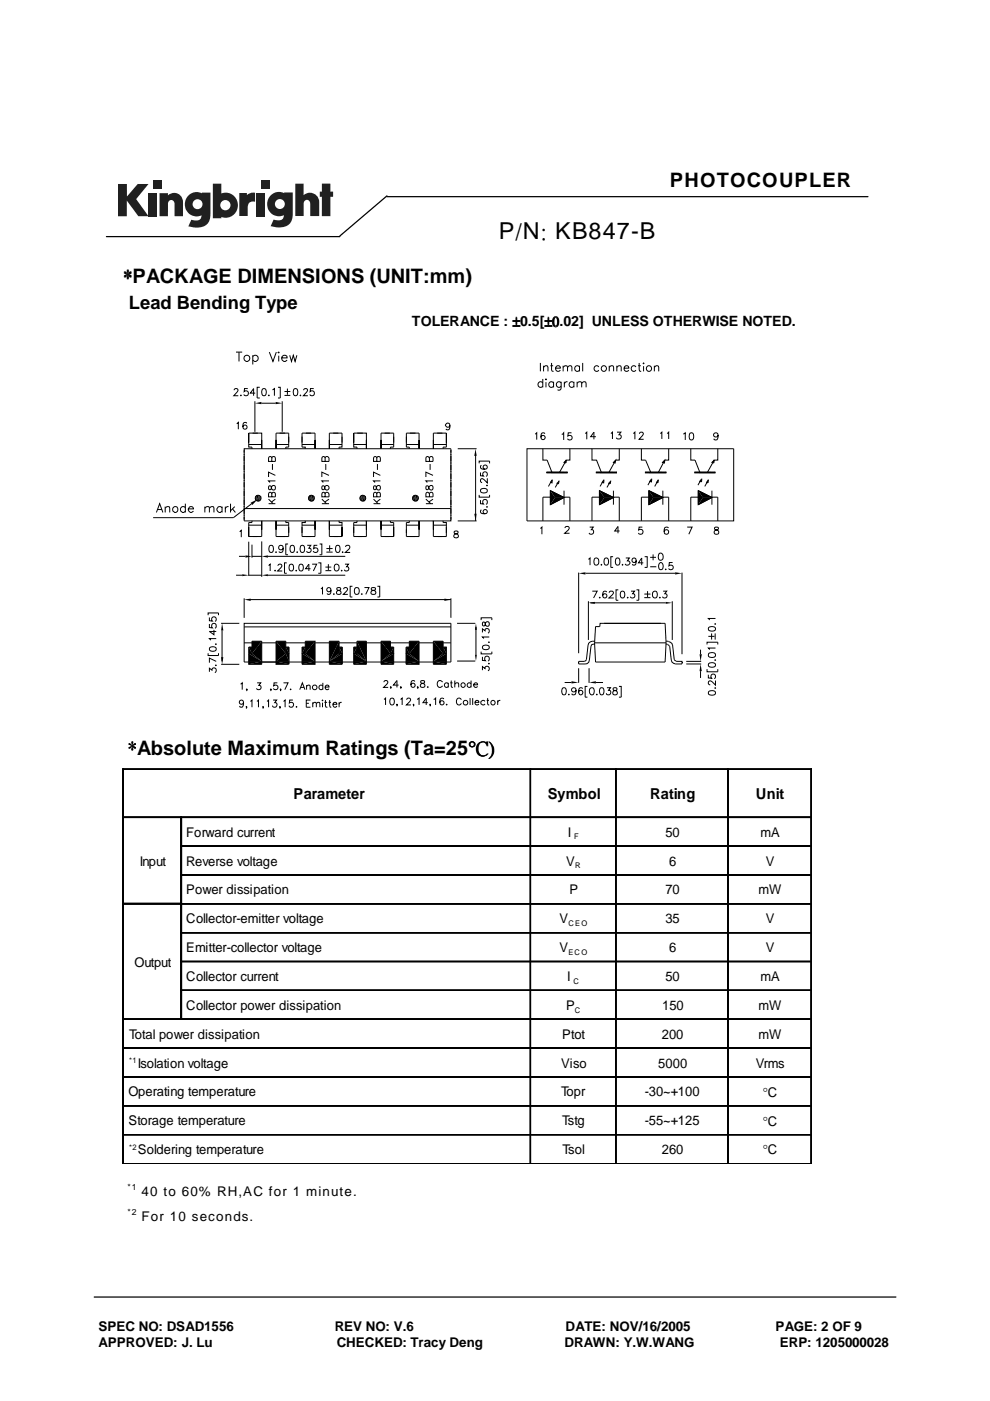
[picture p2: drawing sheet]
<svg xmlns="http://www.w3.org/2000/svg" width="210mm" height="297mm" viewBox="0 0 210 297" stroke-linecap="round" stroke-linejoin="round" font-family="sans-serif">
<path d="M82 41.7h102" fill="none" stroke="#010101" stroke-width=".26"/>
<g fill="#231f20">
<path d="M25 39h1.9v2.7l2.3-2.7h2.3l-2.6 3.2 2.6 3.6h-2.2l-2.4-3.3v3.4h-1.9z"/>
<path d="M31.5 41h1.8v4.8h-1.8z"/>
<path d="M54.4 40.9h1.8v4.9h-1.8z"/>
<path d="M32.4 38.3h1.8v1.8h-1.8z"/>
<path d="M55.3 38.2h1.8v1.8h-1.8z"/>
<path d="M33.8 41h1.8v.4a1.9 1.9 0 0 1 2.2-.3 1.9 1.9 0 0 1 1 2v2.7h-1.8v-2.6a.7 .7 0 0 0-.7-.8 .7 .7 0 0 0-.7 .8v2.6h-1.8z"/>
<path d="M50.7 40.9h1.7v.5a2.02 2.02 0 0 1 1.7-.5v1.9l-.2-.1a1.12 1.12 0 0 0-1.4 1.4v1.7h-1.8z"/>
<path d="M62.6 38.9h1.8v2.5a1.98 1.98 0 0 1 2.2-.3 1.98 1.98 0 0 1 1.1 2v2.7h-1.9v-2.6a.7 .7 0 0 0-.7-.8 .7 .7 0 0 0-.7 .8v2.6h-1.8z"/>
<path d="M68.2 38.9h1.8v1.7h.6v1.1h-.6v4.1h-1.8v-4.1h-.4v-1.1h.4z"/>
<path d="M45.1 38.9v7.4h1.8v-.3a2.63 2.63 0 0 0 3.5-2.5 2.63 2.63 0 0 0-3.5-2.5v-2.1zM46.7 43.5a1.1 1.1 0 0 1 2.2 0 1.1 1.1 0 0 1-2.2 0z"/>
<path d="M40.1 41.3a2.56 2.56 0 0 0-.6 3.3 2.56 2.56 0 0 0 3.2 1.1 1.09 1.09 0 0 1-1.5 1l-.6-.1-.7 1.4a5.3 5.3 0 0 0 3.7-.2 2.69 2.69 0 0 0 1-2.4v-4.6h-1.8v.2l-.8-.3a2.44 2.44 0 0 0-1.9 .6zM40.8 43.3a1.06 1.06 0 0 1 2.1 0 1.06 1.06 0 0 1-2.1 0z"/>
<path d="M57.6 41.3a2.56 2.56 0 0 0-.6 3.3 2.56 2.56 0 0 0 3.2 1 1.09 1.09 0 0 1-1.5 1.1l-.7-.1-.6 1.4a5.3 5.3 0 0 0 3.7-.3 2.69 2.69 0 0 0 1-2.4v-4.5h-1.9v.2l-.8-.3a2.44 2.44 0 0 0-1.8 .6zM58.3 43.3a1.06 1.06 0 0 1 2.1 0 1.06 1.06 0 0 1-2.1 0z"/>
</g>
<path d="M22.6 50.2h49.5M82 41.5l-9.9 8.5M20 275h169.9" fill="none" stroke="#010101" stroke-width=".26"/>
<g fill="none" stroke="#000" stroke-width=".21">
<path d="M50 74.7h1.4M50.7 74.7v1.9M53.6 75.6a.64 .64 0 0 1 .9-.1 .64 .64 0 0 1 0 .9 .64 .64 0 0 1-.9-.1M53.6 75.3v2M57.1 74.7l.8 1.9 .7-1.9M59 74.7h.2zM59.1 75.4v1.2M59.7 75.9h1.2a.62 .62 0 0 0-1-.5 .62 .62 0 0 0 .1 1.1 .54 .54 0 0 0 .9-.2M61.4 75.3l.4 1.3 .4-1.3 .4 1.3 .3-1.3M114.6 77v1.7M115.3 77.9l.4-.4 .4 .1 .1 1.1M115.3 77.5v1.2"/>
<path d="M116.7 77.5h.6M116.9 77v1.4l.1 .2 .4 .1M117.8 78.1h1a.55 .55 0 0 0-.8-.5 .55 .55 0 0 0-.1 .9 .54 .54 0 0 0 .9 0M119.4 77.9l.4-.4 .4 .1 .1 1.1M119.4 77.5v1.2M120.3 77.9l.5-.4 .4 .1 .1 1.1M122.9 77.8a.57 .57 0 0 0-.9-.1 .57 .57 0 0 0 0 .9 .57 .57 0 0 0 .9-.1M122.9 77.5v1.2M123.5 77v1.7M127 77.8a.57 .57 0 0 0-.9-.1 .57 .57 0 0 0 0 .9 .57 .57 0 0 0 .9-.1M129.2 77.9l.4-.4 .4 .1 .1 1.1M129.2 77.5v1.2"/>
<path d="M130.8 77.9l.4-.4 .4 .1 .1 1.1M130.8 77.5v1.2M132.3 78.1h1a.55 .55 0 0 0-.8-.5 .55 .55 0 0 0-.1 .9 .54 .54 0 0 0 .9 0M134.8 77.8a.57 .57 0 0 0-.8-.1 .57 .57 0 0 0 0 .9 .57 .57 0 0 0 .8-.1M135.3 77.5h.6M135.5 77v1.4l.1 .2 .3 .1M136.5 77v.1zM136.5 77.6v1.1M138.7 77.9l.5-.4 .4 .1 .1 1.1M138.7 77.5v1.2M49.6 82.7l.3-.3h.3l.3 .3-.2 .4-.7 .8h.9M50.2 89.8l.3-.2v1.4"/>
<path d="M51.1 83.8v.1zM51.8 95.4v15h43.8v-.8M51.8 96v-.9h43.8v15.1M52.3 89.8v-.2a.47 .47 0 0 0-.7 .2 .84 .84 0 0 0 .3 1.2 .45 .45 0 0 0 .5-.4 .45 .45 0 0 0-.4-.5 .45 .45 0 0 0-.5 .4M52.5 82.4h-.7v.6a.52 .52 0 0 1 .7 0 .52 .52 0 0 1 0 .8 .52 .52 0 0 1-.8-.2M52.7 91.8h2.8v3.3v-1.8M52.7 93.8v-2v3h.7v.3M52.7 94.2h2.8M53.6 91.8h1.1M54 85.1v6.5M54.1 83.4h-1l.7-1v1.5M55.1 82.1h-.6v2.3h.6"/>
<path d="M55.4 85.5h3.1M55.7 82.5a.47 .47 0 0 1 .7 .2v.9a.44 .44 0 0 1-.4 .3 .44 .44 0 0 1-.4-.3l-.1-.6zM57 83.8v.1zM57.6 97.1l.3-.3 .3 .1 .2 .2v.7h-1.5l.2-.9 .3-.1 .2 .1v.9M57.8 82.7l.4-.3v1.5M57.8 98.4v1.2M58.5 93.3v1.8v-3.3h2.7v3h-.6v.3M58.5 94.2h2.7M58.9 82.1h.5v2.3h-.5M59.8 85.1v6.5M60.3 83h1.3M60.3 83.8h1.3"/>
<path d="M60.9 82.4v1.3M62.4 82.5a.47 .47 0 0 1 .7 .2v.9a.44 .44 0 0 1-.4 .3 .44 .44 0 0 1-.5-.3v-.6zM63.7 83.8v.1zM64 94.2h2.8M64.4 82.7l.3-.3h.2l.3 .3-.2 .4-.7 .8h1M66.5 82.4h-.7v.6a.52 .52 0 0 1 .7 0 .52 .52 0 0 1-.1 .8 .52 .52 0 0 1-.7-.2M66.8 93.3v1.8v-3.3h-2.8v3h.7v.3M68.9 97.1l.3-.3 .4 .1 .2 .2v.7h-1.6l.2-.9 .3-.1 .2 .1v.9M69.1 98.4v1.2M69.8 93.3v1.8v-3.3h2.7v2M69.8 94.2h2.7M72.5 92.6v2.2h-.6v.3"/>
<path d="M75 91.8h2.7v3.3v-1.8M75 93.8v-2v3h.7v.3M75 94.2h2.7M75.8 91.8h1.1M79.9 97.1l.3-.3 .3 .1 .1 .2v.7h-1.4l.1-.9 .3-.1 .2 .1 .1 .9M80 98.4v1.2M80.8 93.3v1.8v-3.3h2.7v3h-.7v.3M80.8 94.2h2.7M86.2 94.2h2.6M88.8 93.3v1.8v-3.3h-2.6v3h.6v.3M91.1 97.1l.2-.3 .4 .1 .1 .9h-1.5v-.7l.3-.3 .5 .3v.7M91.2 98.4v1.2"/>
<path d="M91.9 94.2h2.7M94.6 91.8h-2.7v3.3v-1.8M94.6 93.8v-2v3h-.7v.3M95.4 90.2a.48 .48 0 0 1-.7 .4 .48 .48 0 0 1-.2-.8 .48 .48 0 0 1 .8 .1l.1 .3a.68 .68 0 0 1-.6 .9l-.2-.2M97 95.1h4M100.8 96.2v14.2M101.6 98.2v-.4h2.2v.4M102.1 98.7h-.2a.47 .47 0 0 0 .2 .7 .84 .84 0 0 0 1.2-.3 .45 .45 0 0 0-.4-.5 .45 .45 0 0 0-.5 .4 .45 .45 0 0 0 .4 .5M111.7 95.1h43.9v15.3h-43.9zM113.5 92l.3-.2v1.4M115.1 81.2a.57 .57 0 0 0-.9-.1 .57 .57 0 0 0 0 .9 .57 .57 0 0 0 .9-.1M115.1 80.3v1.8"/>
<path d="M115.1 95.1v2.5h.9l1 2.6M115.5 92v-.2a.47 .47 0 0 0-.7 .2 .84 .84 0 0 0 .3 1.2 .45 .45 0 0 0 .5-.4 .45 .45 0 0 0-.4-.5 .45 .45 0 0 0-.5 .4M115.8 80.3v.2zM115.8 81v1.1M117.4 81.2a.57 .57 0 0 0-.9-.1 .57 .57 0 0 0 0 .9 .57 .57 0 0 0 .9-.1M117.4 80.9v1.2M119 80.9v1.4a.47 .47 0 0 1-.3 .4 .47 .47 0 0 1-.5-.1M119 81.2a.57 .57 0 0 0-.9-.1 .57 .57 0 0 0 0 .9 .57 .57 0 0 0 .9-.1M119.1 92.1l.4-.3v1.5M119.7 80.9v1.2M120.3 80.9a.57 .57 0 0 0-.6 .5M120.8 95.1v2.5h-.7l-.1 .6-.4-.2 .5-.4-1.5 2.6"/>
<path d="M121.2 91.8h-.7l-.1 .7a.51 .51 0 0 1 .8-.1 .51 .51 0 0 1-.1 .8 .51 .51 0 0 1-.8-.2M121.7 81.2a.57 .57 0 0 0-.9-.1 .57 .57 0 0 0 0 .9 .57 .57 0 0 0 .9-.1M121.7 80.9v1.2M122.4 81.3l.4-.4 .4 .1 .1 1.1M122.4 80.9v1.2M123.3 81.3l.5-.4 .4 .1 .1 1.1M124.1 91.9l.3-.3v1.5M125.5 95.1v2.5h1l1 2.6M126.3 92.6h-1.1l.7-1v1.5M129.5 91.9l.4-.3v1.5M130.5 97.6l-.1 .6-.3-.2zM130.8 91.6h.8l-.4 .6a.45 .45 0 0 1 .5 .4 .45 .45 0 0 1-.4 .5l-.5-.1-.1-.2"/>
<path d="M131.3 95.1v2.5h-.8l-1.4 2.6M134.3 91.9l.3-.3v1.5M135.6 92l.2-.4 .5 .1 .1 .2-.2 .5-.7 .7h1M136 95.1v2.5h.9l1.1 2.6M140 91.9l.3-.3v1.5M140.9 97.6v.6l-.4-.2zM141.4 91.9l.4-.3v1.5M141.8 95.1v2.5h-.9l-1.3 2.6M144.9 92l.4-.2v1.5M146.3 91.8a.47 .47 0 0 1 .7 .2l.1 .5a.62 .62 0 0 1-.6 .8 .99 .99 0 0 1-.2-1.5zM146.5 95.1v2.5h.9l1 2.6M152.2 95.1v2.5h-.8v.6l-.5-.2 .5-.4-1.4 2.6"/>
<path d="M152.3 92.2a.48 .48 0 0 1-.7 .4 .48 .48 0 0 1-.2-.6l.4-.2a.79 .79 0 0 1 .5 .7 .79 .79 0 0 1-.6 .8l-.3-.1v-.2M33.2 108.7l.7-1.9 .6 1.9M33.4 108h.9M35 107.8l.4-.4 .5 .1 .1 1.2M35 107.4v1.3M39.3 107.7a.58 .58 0 0 0-.9-.1 .58 .58 0 0 0 0 .9 .58 .58 0 0 0 .9-.1M39.3 106.8v1.9M39.9 107.9h1.1a.58 .58 0 0 0-.9-.4 .58 .58 0 0 0 .1 1 .53 .53 0 0 0 .8-.1M43.4 107.8a.66 .66 0 0 1 .9-.3l.1 1.2M43.4 107.4v1.3M44.4 107.8a.66 .66 0 0 1 .9-.3l.1 1.2M47.1 107.7a.61 .61 0 0 0-.9-.1 .61 .61 0 0 0 0 .9 .61 .61 0 0 0 .9-.1"/>
<path d="M47.1 107.4v1.3M47.8 107.4v1.3M48.5 107.4a.58 .58 0 0 0-.7 .5M48.9 106.8v1.9M49.3 107.9l.6 .8M49.8 107.4l-.9 .9M50.7 118h1.3M50.8 112.7l.4-.3v1.5M51.8 107.8h43.8M52.7 114.9v7.2M52.7 111.3h2.8M53.4 106.8l-3.9 3h-17"/>
<path d="M53.4 110.4v.4h-.7v3v-2M53.4 115.5v2.7M53.4 118h2.1M55.5 112.3v-1.9v3.4h-2.8M55.5 114.8v7.5M56.8 118h16.4M56.9 119.9l.4-.3v1.5M56.9 106.8h1.5M56.9 105.8l1 1M57 103.1a.55 .55 0 0 0 .1 .7h.3l.2-.7 .3-.2a.48 .48 0 0 1 .5 .5 .48 .48 0 0 1-.5 .5l-.3-.2-.2-.6zM57.2 115.7a.47 .47 0 0 1 .7 .2l.1 .4a.62 .62 0 0 1-.6 .8 .99 .99 0 0 1-.2-1.4zM57.6 104.7l.3-.3h.3l.2 .3v.6h-1.5l.2-.9h.3l.2 .1v.8"/>
<path d="M58.4 102h-1.5l.3 .3M58.4 100.8l-1.5-.7v1M58.4 105.8l-.8 .6M58.5 117v.1zM58.5 111.3h2.7M58.9 120l.3-.4 .4 .1 .2 .2-.2 .5-.7 .7h.9M60 116.2a.5 .5 0 0 1-.6 .4 .5 .5 0 0 1-.3-.7 .5 .5 0 0 1 .7-.2l.2 .5a.68 .68 0 0 1-.6 .9l-.3-.2M60.6 110.4v.4h.6v3h-2.7v-3.4v1.9M60.8 119.3h-.5v2.2h.5M61.1 115.3h-.5v2.3h.5M61.5 119.7a.47 .47 0 0 1 .7 .2v.3a.62 .62 0 0 1-.5 .9 .92 .92 0 0 1-.2-1.4zM61.7 115.7a.47 .47 0 0 1 .7 .2l.1 .4a.62 .62 0 0 1-.6 .8 .99 .99 0 0 1-.2-1.4z"/>
<path d="M63 117v.1zM63.6 119.7a.47 .47 0 0 1 .6 .2l.1 .3a.62 .62 0 0 1-.5 .9 .92 .92 0 0 1-.2-1.4zM63.8 115.7a.47 .47 0 0 1 .7 .2l.1 .4a.62 .62 0 0 1-.6 .8 .99 .99 0 0 1-.2-1.4zM64 111.8v2h2.8v-3.4v1.9M64 111.3h2.8M64.7 110.4v.4h-.7v2.2M65.1 115.6h.8l-.4 .6a.48 .48 0 0 1 .3 .8 .48 .48 0 0 1-.8-.1M66.2 119.6h.9l-.6 1.5M67.3 115.6h-.7l-.1 .7a.53 .53 0 0 1 .8 .1 .53 .53 0 0 1-.2 .8 .53 .53 0 0 1-.7-.3M67.5 119.3h.5v2.2h-.5M67.8 115.3h.4v2.3h-.4M68.2 106.8h1.6"/>
<path d="M68.2 105.8l1 1M68.3 103.1a.55 .55 0 0 0 .1 .7l.4-.2a.51 .51 0 0 1 .4-.7 .51 .51 0 0 1 .6 .7 .51 .51 0 0 1-.7 .3 .51 .51 0 0 1-.3-.7l-.2-.2zM68.9 104.7l.3-.3h.4l.2 .3v.6h-1.6l.2-.9h.3l.2 .1v.8M69.2 116.3h1.3M69.2 117.1h1.3M69.6 119.6v1.3M69.8 102h-1.6l.3 .3M69.8 100.8l-1.6-.7v1M69.8 105.8l-.9 .6M69.8 112.3v-1.9v3.4h2.7M69.8 111.3h2.7M69.9 115.6v1.3"/>
<path d="M71.1 119.7a.56 .56 0 0 1 .7 .2 .69 .69 0 0 1 .1 .8 .69 .69 0 0 1-.8 .3l-.2-.6zM71.3 115.7a.47 .47 0 0 1 .7 .2l.1 .4a.62 .62 0 0 1-.5 .8 .99 .99 0 0 1-.3-1.4zM71.9 110.4v.4h.6v3v-2M72.7 117v.1zM73.1 119.6h.8l-.4 .6a.48 .48 0 0 1 .3 .7 .48 .48 0 0 1-.8-.1M73.3 116l.1-.3 .5-.1 .2 .2 .1 .3-1 1h1M75 111.3h2.7M75.7 110.4v.4h-.7v3h2.7v-3.4v1.9M79.2 106.8h1.4M79.2 105.8l1 1M79.3 103.1a.55 .55 0 0 0 .1 .7h.3l.2-.7 .3-.2a.48 .48 0 0 1 .5 .5 .48 .48 0 0 1-.5 .5l-.3-.2-.2-.6zM79.9 104.7l.3-.3h.3l.1 .3v.6h-1.4l.1-.9h.3l.2 .1 .1 .8"/>
<path d="M80.6 102h-1.4l.3 .3M80.6 100.8l-1.4-.7v1M80.6 105.8l-.8 .6M80.8 112.3v-1.9v3.4h2.7M80.8 111.3h2.7M82.8 110.4v.4h.7v3v-2M86.2 111.3h2.6M86.8 110.4v.4h-.6v3h2.6v-3.4v1.9M90.3 106.8h1.5M90.3 105.8l1 1M90.4 103.1a.55 .55 0 0 0 .1 .7h.3a.64 .64 0 0 1 .2-.7 .64 .64 0 0 1 .7 0v.7a.64 .64 0 0 1-.7-.1 .64 .64 0 0 1-.2-.6zM91.1 104.7l.2-.3h.4l.1 .9h-1.5v-.6l.3-.3 .5 .3v.6"/>
<path d="M91.8 102h-1.5l.3 .3M91.8 100.8l-1.5-.7v1M91.8 105.8l-.9 .6M91.9 111.3h2.7M93.9 110.4v.4h.7v2.2M94.6 111.8v2h-2.7v-3.4v1.9M96.4 112.7v.4l.6 .2 .2 .2a.48 .48 0 0 1-.5 .5 .48 .48 0 0 1-.5-.5l.2-.2 .6-.2 .1-.3a.54 .54 0 0 0-.7-.1zM97 110.4h4M101.6 104.9v.5h2.2v-.5M101.9 106v.8l.6 .1a.54 .54 0 0 1 0-.9 .54 .54 0 0 1 .8 .1 .54 .54 0 0 1-.3 .8M101.9 100.2v.7h.6a.51 .51 0 0 1 0-.7 .51 .51 0 0 1 .7 .1 .51 .51 0 0 1-.2 .7M101.9 103.8l.6-.2a.62 .62 0 0 1 .8 .5 .78 .78 0 0 1-.7 .4 .78 .78 0 0 1-.7-.5z"/>
<path d="M102.1 108.1l-.2 .1a.47 .47 0 0 0 .2 .7 .84 .84 0 0 0 1.2-.4 .45 .45 0 0 0-.4-.5 .45 .45 0 0 0-.5 .4 .45 .45 0 0 0 .4 .5M103.2 102.9h.1zM103.3 107.4v.1zM103.3 101.4v1l-.7-.7-.5-.2-.2 .1v.4l.3 .3M114.6 112l.3-.2v1.5M115.1 110.4v-5h5.7v5M115.9 100.2h4.4zM115.9 100.2h4.4M116.7 104l2.9 1.5-2.9 1.5zM117 101.8l-.7 1.3M117.1 101.7l-.1 .7-.4-.2M118.5 102l-.8 1.3"/>
<path d="M118.6 101.9l-.2 .7-.4-.2M119.6 104v3M119.8 112a.45 .45 0 0 1 .5-.4 .45 .45 0 0 1 .4 .4l-1 1.1h1.1M124.8 118.6l.3-.3v1.5M125 111.8h.8l-.4 .5a.5 .5 0 0 1 .4 .8 .5 .5 0 0 1-.9-.1M125.5 110.4v-5h5.8v5M126.1 118.4a.56 .56 0 0 1 .8 .2 .76 .76 0 0 1 .1 .8 .76 .76 0 0 1-.7 .4 .99 .99 0 0 1-.2-1.4zM126.3 100.2h4.5M127.1 104l3 1.5-3 1.5zM127.5 119.7v.1zM128 101.8l-.8 1.3M128.1 101.7l-.1 .7-.4-.2"/>
<path d="M128.3 118.4a.47 .47 0 0 1 .7 .2v.4a.62 .62 0 0 1-.5 .8 .99 .99 0 0 1-.2-1.4zM129.4 102l-.7 1.3M129.5 101.9l-.1 .7-.4-.2M130 118h-.5v2.3h.5M130.1 104v3M130.7 118.4a.47 .47 0 0 1 .7 .2v.4a.62 .62 0 0 1-.5 .8 .99 .99 0 0 1-.2-1.4zM131.4 112.6h-1.1l.7-1v1.5M132 119.7v.1zM132.7 118.3h.7l-.4 .6a.48 .48 0 0 1 .6 .6 .48 .48 0 0 1-.7 .3l-.4-.3M134.9 118.9a.45 .45 0 0 1-.5 .4 .45 .45 0 0 1-.4-.5l.1-.3 .3-.2a.8 .8 0 0 1 .5 .8 .8 .8 0 0 1-.6 .7l-.2-.2M136 110.4v-5h5.8v5M136.2 111.8h-.7l-.1 .6a.52 .52 0 0 1 .8 0 .52 .52 0 0 1-.1 .8 .52 .52 0 0 1-.7-.2"/>
<path d="M136.4 119.3h-1l.7-1v1.5M136.7 118h.5v2.3h-.5M136.7 100.2h4.6M137.6 104l2.9 1.5-2.9 1.5zM137.8 118.2h1.3M138.1 101.6l-.7 1.3M138.2 101.5l-.1 .7-.5-.2M138.5 117.5v1.3M139.6 101.8l-.8 1.3M139.6 101.7l-.1 .7-.4-.2M139.8 117.3a.74 .74 0 0 1 .9 .6 .74 .74 0 0 1-.6 .9h-.1a.99 .99 0 0 1-.2-1.5zM139.8 119.4l.3-.1a.84 .84 0 0 1 .5 .7 .84 .84 0 0 1-.4 .8h-.1a.92 .92 0 0 1-.3-1.4z"/>
<path d="M140.5 104v3M141.7 112l-.1-.2a.56 .56 0 0 0-.7 .2v1.1a.49 .49 0 0 0 .7 .1 .49 .49 0 0 0 0-.8 .49 .49 0 0 0-.7 .1l-.1 .2M142.6 119.3h-.7l-.1 .7a.51 .51 0 0 1 .8-.1 .51 .51 0 0 1-.1 .8 .51 .51 0 0 1-.7-.2M145.7 111.8h1l-.7 1.5M146.5 110.4v-5h5.7v5M147.2 100.2h4.5M148 104l2.9 1.5-2.9 1.5zM148.7 101.6l-.7 1.3M148.8 101.5l-.1 .7-.4-.2M150.2 101.7l-.1 .7-.4-.2M150.2 101.8l-.8 1.3M150.9 104v3"/>
<path d="M151.6 111.8l-.1 .3 .2 .2a.53 .53 0 0 1 .7 .2 .53 .53 0 0 1-.2 .7 .53 .53 0 0 1-.7-.1l-.1-.1a.72 .72 0 0 1 .9-.8v-.2a.54 .54 0 0 0-.7-.2zM44.1 138.5v.5h2.2v-.5M44.1 130.4v-.4h2.2v.4M44.4 132.3v.8h.6a.54 .54 0 0 1 0-.8 .54 .54 0 0 1 .8 .1v.4l-.2 .4M44.4 130.9v.7l.6 .1a.51 .51 0 0 1 0-.8 .51 .51 0 0 1 .8 .1 .51 .51 0 0 1-.2 .7M44.5 137.3l.5-.2a.62 .62 0 0 1 .8 .6 .78 .78 0 0 1-.7 .4 .78 .78 0 0 1-.7-.6zM45.4 133.5v1.1l-1-.7h1.4M45.8 136.5v.1zM45.8 135.4h-1.4l.3 .3M46.9 132.2h3.8M47.1 133.7v6.5M50 122h1.4"/>
<path d="M51.8 126.9v4.1M51.8 136.3h1.6M51.8 132.9h43.8M52.7 122h2.8M52.7 127.1h42.9M53.4 136h2.1v4.8h-2.8v-2.2h.7zM55.5 137.2h-2.8v1.4M55.5 136.3h3M56.8 122h16.4M58.3 120.9v.2zM58.5 137.2h2.8v1.4M60.6 136.3h4.1"/>
<path d="M62.8 120.9v.2zM64.7 136h2.1v4.8h-2.8v-2.2h.7zM65.8 120.6h-1l.7-1v1.5M66.8 137.2h-2.8v1.4M66.8 136.3h3M68 124.9l.4-.3v1.4M69 120.2h1.2M69 121h1.2M69.8 137.2h2.8v1.4M70.2 125.1a.45 .45 0 0 1-.6 .3 .45 .45 0 0 1-.2-.7 .45 .45 0 0 1 .7 .1l.1 .3a.68 .68 0 0 1-.6 .9l-.3-.2M70.8 125.9v.1zM71.5 124.6v.5l.6 .2 .2 .2a.48 .48 0 0 1-.5 .5 .48 .48 0 0 1-.5-.5l.3-.2 .6-.2v-.3a.54 .54 0 0 0-.7-.2z"/>
<path d="M71.9 136.3h3.8M72.4 120.9v.2zM72.9 124.9l.2-.3h.3l.3 .3-.2 .4-.7 .7h1M74.7 124.3h-.5v2.3h.5M75.3 124.6a.56 .56 0 0 1 .8 .3l.1 .3a.62 .62 0 0 1-.7 .8 .92 .92 0 0 1-.2-1.4zM75.7 136h2v4.8h-2.7v-2.2h.7zM76.7 125.9v.1zM77.3 124.6h.9l-.7 1.4M77.7 137.2h-2.7v1.4M77.7 136.3h3.1M78.8 124.6v.5l.7 .2 .2 .2-.2 .5h-.5l-.4-.3 .1-.3 .8-.3 .1-.3a.6 .6 0 0 0-.8-.2zM80 124.3h.5v2.3h-.5"/>
<path d="M80.8 136h2v2.6h.7v2.2h-2.7zM80.8 137.2h2.7v1.4M82.8 136.3h4M86.8 136h2v4.8h-2.7v-2.2h.7zM88.8 136.3h3.1M88.8 137.2h-2.7v1.4M91.9 136h2v2.6h.7v2.2h-2.7zM91.9 137.2h2.7v1.4M93.9 136.3h1.7M95.6 126.9v4.1M96.9 132.2h3.9M100.9 132.9v5.9"/>
<path d="M102 138.2v.4h2.3v-.4M102 131.5v-.5h2.3v.5M102.3 139.3v.7l.6 .1a.54 .54 0 0 1 0-.8 .54 .54 0 0 1 .8 .1 .54 .54 0 0 1-.2 .8M102.3 134.1v-.8l.5 .4a.48 .48 0 0 1 .8-.3 .48 .48 0 0 1-.1 .8M102.4 137l.5-.2a.62 .62 0 0 1 .8 .5 .78 .78 0 0 1-.7 .5 .78 .78 0 0 1-.7-.6zM102.4 132a.55 .55 0 0 0 .1 .7l.3-.1 .2-.6 .3-.2a.48 .48 0 0 1 .5 .5 .48 .48 0 0 1-.5 .5l-.3-.2-.2-.6zM103.7 136.1v.1zM103.7 135.1h-1.4l.3 .3M122.7 121.4v17.1M124.1 121.5h19.1M124.8 127.5v8.2M125.2 127.8h16"/>
<path d="M125.6 125.3h1l-.7 1.5M126.1 136.3l.2-3.5h.9v-.6h13.8l.2 4.1M126.1 136a1.11 1.11 0 0 0-1.4 .8l-.5 3.3-.3 .1h-1.2M126.1 136.3l.2 4.1h14.7l.2-4.1M126.1 136.3h15.1M126.1 136.6l-.7 .1-.1 .3-.5 3.4-.3 .3-.4 .1h-1.4M127.2 126.6v.2zM128.1 132.2h12M128.6 125.5l-.1-.1a.47 .47 0 0 0-.6 .2 .84 .84 0 0 0 .3 1.2 .45 .45 0 0 0 .5-.4 .45 .45 0 0 0-.4-.5 .45 .45 0 0 0-.5 .4M129.2 125.7l.2-.4h.4l.3 .3-.2 .5-.8 .7h1M131.1 125.1h-.5v2.2h.5M131.7 125.4a.47 .47 0 0 1 .7 .2l.1 .4a.62 .62 0 0 1-.6 .8 .92 .92 0 0 1-.2-1.4z"/>
<path d="M133.1 126.6v.2zM133.8 125.3h.7l-.4 .6a.48 .48 0 0 1 .4 .8 .48 .48 0 0 1-.9-.2M135 125.1h.4v2.2h-.4M136.6 126h1.3M136.6 126.7h1.3M137.3 125.3v1.3M137.8 120.2h1.4M138.6 125.4a.47 .47 0 0 1 .7 .2l.1 .4a.62 .62 0 0 1-.6 .8 .82 .82 0 0 1-.2-1.4zM139.9 126.6v.2zM140.6 125.3h.8l-.5 .6a.48 .48 0 0 1 .4 .8 .48 .48 0 0 1-.8-.2M141.2 120.6v.2zM141.2 136.6h.3"/>
<path d="M141.2 136h.5M141.5 136.6l.4 .4M141.7 136l.8 .4 .1 .4M142 137l.5 3.4 .7 .4h1.4v-.6h-1.2M142.5 127.5v8.2M142.6 136.8l.3 3 .5 .4M144.6 121.4v17.3M148.5 137.7v1M149.9 136.6v-.4h2.3v.4M150.2 134.9h1.3M150.3 138.6l.6-.2a.62 .62 0 0 1 .8 .6 .89 .89 0 0 1-1.5 0zM150.3 133.1l.6-.3a.62 .62 0 0 1 .8 .6 .89 .89 0 0 1-1.5 0z"/>
<path d="M150.9 134.3v1.3M151.6 132.3h.1zM151.6 139.9v.1zM151.6 134.3v1.3M151.7 137.4h-1.5l.3 .3M151.7 131.1h-1.5l.3 .4M44.4 142.4v-.7l.5 .4a.49 .49 0 0 1 .8-.4 .49 .49 0 0 1 0 .8l-.1 .1M45.8 141v.1zM45.8 140.2l-1.4-.7v1M46.9 140.8h3.8M51 145.1l.4-.3v1.4M51.6 148.9a.45 .45 0 0 1-.6 .4 .45 .45 0 0 1-.2-.7 .45 .45 0 0 1 .8 0v.3a.78 .78 0 0 1-.5 1l-.3-.2"/>
<path d="M52.3 149.9h-.1h.1l-.1 .3M52.4 146.2h-.1h.1l-.1 .3M52.7 140.4h-.9v-8.2h43.8v8.2h-1M52.7 140.2h2.8M53.1 148.7l.3-.3v1.5M54.5 148.7l.3-.3v1.5M54.5 144.8h.8l-.4 .5a.48 .48 0 0 1 .3 .8 .48 .48 0 0 1-.8-.2M55.5 140.4h3M55.8 149.9h-.1h.1l-.1 .3M56.6 148.7l.3-.3v1.5M57.5 146.2h-.1h.1l-.1 .3M57.9 148.4h.8l-.5 .6a.48 .48 0 0 1 .4 .8 .48 .48 0 0 1-.8-.2"/>
<path d="M58.5 140.2h2.7M58.8 144.8h-.7l-.1 .6a.51 .51 0 0 1 .8 0 .51 .51 0 0 1-.1 .7 .51 .51 0 0 1-.7-.2M59.4 149.9h-.1h.1l-.1 .3M59.6 146.2h-.2h.2l-.2 .3M60.1 144.8h1l-.7 1.4M60.1 148.7l.4-.3v1.5M61.2 140.8h-2.7v-4.8h2.1v2.6h.7v2.2M61.2 140.4h2.8M61.6 146.2h.1zM62.1 148.4h-.7v.6a.51 .51 0 0 1 .7 0 .51 .51 0 0 1-.1 .8 .51 .51 0 0 1-.7-.2M62.9 149.8v.1zM63.6 146.2l.5-1.4 .6 1.4"/>
<path d="M63.8 145.7h.7M64 140.2h2.8M64.9 149.1h.6M65 145.5l.3-.2h.4l.1 .9M65 145.3v.9M65.8 148.4h-.9v1.5h.9M66.3 149.2l.4-.3 .3 .1 .1 .9M66.3 148.9v1M66.8 140.4h3M67.1 149.2l.3-.3 .4 .1v.9M68.3 148.5h.1zM68.4 149v.9"/>
<path d="M68.4 145.5a.46 .46 0 0 0-.6-.1 .46 .46 0 0 0 0 .7 .46 .46 0 0 0 .6-.1M68.4 144.8v1.4M68.8 148.9h.5M68.9 145.7h.9a.46 .46 0 0 0-.5-.4 .46 .46 0 0 0-.5 .5 .46 .46 0 0 0 .5 .4l.5-.2M69 148.4l.1 1.5h.3M69.7 148.9h.5M69.8 140.2h2.7M69.9 148.4v1.2l.1 .3h.2M70.6 149.3h.8a.44 .44 0 0 0-.6-.4 .44 .44 0 0 0-.1 .8l.2 .2h.4l.1-.2M71.9 148.9v1M72.4 148.9l-.3 .1-.2 .3M72.5 140.8h-2.7v-4.8h2.1v2.6h.7v2.2"/>
<path d="M72.5 140.4h2.5M75 140.2h2.7M77.7 140.4h3.1M80.8 140.2h2.7M81.4 144.6l.3-.3h.3l.2 .3-.2 .5-.7 .6h1M81.4 148.3l.3-.3v1.5M82.9 148.1a.47 .47 0 0 1 .6 .2l.1 .3a.62 .62 0 0 1-.5 .9 .92 .92 0 0 1-.2-1.4zM82.9 145.7h-.1h.1l-.1 .3M83.5 140.4h2.6M84.2 149.4h-.1h.1l-.1 .3M84.5 145.3h-1.1l.8-1v1.4M84.9 148.3l.4-.3v1.5"/>
<path d="M85.1 145.7h-.2h.2l-.2 .3M86.1 140.2h2.7M86.2 148.4l.3-.4 .4 .1 .2 .2-.3 .5-.6 .7h.9M87.7 149.4h-.1h.1l-.1 .3M88 144.5l-.1-.1a.47 .47 0 0 0-.7 .2 .84 .84 0 0 0 .3 1.1 .45 .45 0 0 0 .5-.4 .45 .45 0 0 0-.4-.5 .45 .45 0 0 0-.5 .5M88.4 148.3l.4-.3v1.5M88.6 145.7h-.1h.1l-.1 .3M88.8 140.4h3.1M89.3 144.4v.4l.6 .2 .2 .3a.48 .48 0 0 1-.5 .5 .48 .48 0 0 1-.5-.5l.2-.3 .7-.2v-.3a.54 .54 0 0 0-.7-.1zM90.7 145.6v.1zM90.7 149h-1l.7-1v1.5M91.3 149.4h-.2h.2l-.2 .3"/>
<path d="M91.9 140.2h2.7M91.9 148.3l.5-.3v1.5M93.8 144.6a.62 .62 0 0 0-.8-.3 .62 .62 0 0 0-.3 .9 .57 .57 0 0 0 .5 .6 .57 .57 0 0 0 .6-.4M94.1 148.2l-.1-.1a.47 .47 0 0 0-.7 .2 .84 .84 0 0 0 .4 1.2 .45 .45 0 0 0 .5-.5 .45 .45 0 0 0-.5-.4 .45 .45 0 0 0-.4 .4M94.7 149.3v.2zM95.1 145a.46 .46 0 0 0-.7-.1 .46 .46 0 0 0 0 .7 .46 .46 0 0 0 .7-.1M95.1 144.8v.9M95.5 144.8h.4M95.7 144.3v1.2v.2h.3M96.4 145.1a.53 .53 0 0 1 .8-.3l.1 .9M96.4 144.3v1.4M96.9 140.2h3.9"/>
<path d="M97.8 148.4a.53 .53 0 0 0-.6-.4 .53 .53 0 0 0-.4 .6v.3a.53 .53 0 0 0 .4 .6 .53 .53 0 0 0 .6-.4M99.7 148v1.5M99.9 145a.46 .46 0 0 0-.7-.1 .46 .46 0 0 0 0 .7 .46 .46 0 0 0 .7-.1M99.9 144.3v1.4M100.2 148v1.5M100.4 145.2h.9a.46 .46 0 0 0-.6-.4 .46 .46 0 0 0-.4 .5 .46 .46 0 0 0 .5 .4l.5-.2M100.7 148.9h.8a.46 .46 0 0 0-.5-.4 .46 .46 0 0 0-.4 .5 .46 .46 0 0 0 .4 .5l.5-.2M102.3 142.1v-.8l.5 .4a.48 .48 0 0 1 .8-.3 .48 .48 0 0 1-.1 .8M102.8 148.7a.49 .49 0 0 0-.7-.1 .49 .49 0 0 0 0 .7 .49 .49 0 0 0 .7 0M103.2 148.5h.5M103.4 148v1.2l.1 .2 .2 .1M103.7 140.6v.2z"/>
<path d="M105.5 148.5v1M106.1 148.5l-.4 .1-.2 .3M119.3 145.9a.47 .47 0 0 1 .7 .2l.1 .3a.72 .72 0 0 1-.6 .9 1.01 1.01 0 0 1-.2-1.4zM119.7 144.7h1.5M120.6 147.2v.1zM122.1 146.3a.48 .48 0 0 1-.5 .4 .48 .48 0 0 1-.4-.5l.4-.4a.77 .77 0 0 1 .6 .8 .77 .77 0 0 1-.7 .7l-.3-.3M122.7 140.2v.6zM122.7 141.7v3.1M123.5 146l-.1-.1a.47 .47 0 0 0-.6 .2l-.1 .3a.66 .66 0 0 0 .5 .9 .47 .47 0 0 0 .4-.4 .47 .47 0 0 0-.4-.5 .47 .47 0 0 0-.5 .4M124.5 145.5h-.4v2.3h.4M124.9 141.7v3.1M125.2 145.9a.47 .47 0 0 1 .7 .2l.1 .3a.72 .72 0 0 1-.6 .9 .89 .89 0 0 1-.2-1.4z"/>
<path d="M126.3 144.7h1.6M126.5 147.2v.1zM127.3 145.9a.47 .47 0 0 1 .7 .2l.1 .3a.72 .72 0 0 1-.6 .9 1.01 1.01 0 0 1-.2-1.4zM128.7 145.8h.7l-.4 .6a.48 .48 0 0 1 .4 .7 .48 .48 0 0 1-.9-.1M130.1 145.9l-.1 .3 .2 .2a.52 .52 0 0 1 .7 .6 .52 .52 0 0 1-.9 .2v-.6l.7-.3 .1-.3a.54 .54 0 0 0-.7-.1zM131.2 145.5h.5v2.3h-.5M145.5 140.2h3.2M145.5 140.8h3.2M148.5 142.3v1.4M149.9 141.9v.5h2.3v-.5M150.2 143.1v.6l.7 .1a.51 .51 0 0 1 0-.8 .51 .51 0 0 1 .7 .1 .51 .51 0 0 1-.2 .8M150.3 146.6l.6-.2a.62 .62 0 0 1 .8 .6 .89 .89 0 0 1-1.5 0z"/>
<path d="M150.3 140.7l.6-.2a.62 .62 0 0 1 .8 .6 .89 .89 0 0 1-1.5 0zM151.6 145.8v.1zM151.7 144.3v1l-.9-.9h-.5l-.1 .5 .4 .3M26 163.1h146.1M26 163.2h146.1M26 173.2h146.1M26 173.3h146.1M26.1 163v83.8M26.2 163v83.8M38.4 179.3h133.7M38.4 179.4h133.7M38.4 173.2v43"/>
<path d="M38.5 173.2v43M112.4 163v83.8M112.5 163v83.8M130.5 163v83.8M130.6 163v83.8M154.2 163v83.8M154.3 163v83.8M154.4 163v83.8M171.9 163v83.8M172 163v83.8M172.1 163h-146.1v83.8M26 191.5h146.1"/>
<path d="M26 191.6h146.1M38.4 185.4h133.7M38.4 185.5h133.7M38.4 197.7h133.7M38.4 197.8h133.7M26 216h146.1M26 216.1h146.1M26 216.2h146.1M38.4 203.8h133.7M38.4 203.9h133.7M38.4 209.9h133.7M38.4 210h133.7"/>
<path d="M26 222.1h146.1M26 222.2h146.1M26 222.3h146.1M26 228.2h146.1M26 228.3h146.1M26 228.4h146.1M26 234.4h146.1M26 234.5h146.1M26 240.5h146.1M26 240.6h146.1M26 246.7h146.1"/>
<circle cx="52.3" cy="76" r=".65"/>
<circle cx="128" cy="78.1" r=".59"/>
<circle cx="137.6" cy="78.1" r=".59"/>
<circle cx="37.2" cy="108" r=".61"/>
<circle cx="54.7" cy="105.6" r=".63"/>
<circle cx="66" cy="105.6" r=".63"/>
<circle cx="76.9" cy="105.6" r=".63"/>
<circle cx="88.1" cy="105.6" r=".63"/>
<circle cx="66.7" cy="145.7" r=".5"/>
<circle cx="98.2" cy="145.2" r=".48"/>
<circle cx="98.7" cy="149" r=".5"/>
<circle cx="104.5" cy="149" r=".48"/>
</g>
<g fill="#000">
<path d="M54 85.5l1.4-.3v.5zM58.5 85.2l1.3 .3-1.3 .2zM100.8 95.1l.2 1.6h-.4zM119.6 98l.3-.1 .1 .3zM120.1 97.6l-.1 .6-.1-.3zM120.1 97.6l-.5 .4zM130.1 98l.2-.1 .1 .3zM130.5 97.6l-.1 .6-.1-.3zM130.5 97.6l-.4 .4zM140.5 98l.3-.1 .1 .3zM140.9 97.6v.6zM140.9 97.6l-.1 .3-.3 .1z"/>
<path d="M150.9 98l.3-.1 .2 .3zM151.4 97.6v.6l-.2-.3zM151.4 97.6l-.5 .4zM52 117.8l1.4 .2-1.4 .2zM53.1 106.6l1.6-.8-1.2 1.3zM54.1 105.3v.7zM54.1 105.3l.3-.2v1.1zM54.4 105.1l.3-.1v1.3zM54.1 105.3l.3 .9-.3-.2zM54.7 105l.3 .1v1.1zM54.4 105.1l.3 1.2-.3-.1zM55 105.1l.3 .2v.7z"/>
<path d="M54.7 105l.3 1.2-.3 .1zM55 105.1l.3 .9-.3 .2zM55.3 105.3v.7zM55.5 118l1.3-.2v.4zM65.4 105.3v.7zM65.4 105.3l.3-.2v1.1zM65.7 105.1l.3-.1v1.3zM65.4 105.3l.3 .9-.3-.2zM66 105l.4 .1v1.1zM65.7 105.1l.3 1.2-.3-.1zM66.4 105.1l.2 .2v.7zM66 105l.4 1.2-.4 .1z"/>
<path d="M66.4 105.1l.2 .9-.2 .2zM66.6 105.3v.7zM76.4 105.3v.7l-.2-.4zM76.6 105.1v1.1l-.2-.9zM76.6 105.1l.3-.1v1.3zM76.4 105.3l.2 .9-.2-.2zM76.9 105l.4 .1v1.1zM76.6 105.1l.3 1.2-.3-.1zM77.3 105.1l.2 .2v.7zM76.9 105l.4 1.2-.4 .1zM77.3 105.1l.2 .9-.2 .2zM77.5 105.3v.7z"/>
<path d="M87.5 105.3v.7zM87.5 105.3l.2-.2v1.1zM87.7 105.1l.4-.1v1.3zM87.5 105.3l.2 .9-.2-.2zM88.1 105l.3 .1v1.1zM87.7 105.1l.4 1.2-.4-.1zM88.4 105.1l.2 .2v.7zM88.1 105l.3 1.2-.3 .1zM88.4 105.1l.2 .9-.2 .2zM88.6 105.3l.2 .3-.2 .4zM100.6 108.9h.4l-.2 1.5zM116.6 102.2l.3-.1 .1 .3z"/>
<path d="M117.1 101.7l-.1 .7-.1-.3zM117.1 101.7l-.2 .4-.3 .1zM116.7 104l1 1.5-1 1.5zM117.7 105.5h1.9l-2.9 1.5zM116.7 104l2.9 1.5h-1.9zM118 102.4l.3-.1 .1 .3zM118.6 101.9l-.2 .7-.1-.3zM118.6 101.9l-.3 .4-.3 .1zM127.6 102.2l.3-.1 .1 .3zM128.1 101.7l-.1 .7-.1-.3zM128.1 101.7l-.2 .4-.3 .1zM127.1 104l3 1.5h-2z"/>
<path d="M128.1 105.5h2l-3 1.5zM127.1 104l1 1.5-1 1.5zM129 102.4l.3-.1 .1 .3zM129.5 101.9l-.1 .7-.1-.3zM129.5 101.9l-.2 .4-.3 .1zM137.6 102l.4-.1 .1 .3zM138.2 101.5l-.1 .7-.1-.3zM138.2 101.5l-.2 .4-.4 .1zM137.6 104l2.9 1.5h-2zM138.5 105.5h2l-2.9 1.5zM137.6 104l.9 1.5-.9 1.5zM139.1 102.2l.3-.1 .1 .3z"/>
<path d="M139.6 101.7l-.1 .7-.1-.3zM139.6 101.7l-.2 .4-.3 .1zM148.3 102l.3-.1 .1 .3zM148.8 101.5l-.1 .7-.1-.3zM148.8 101.5l-.2 .4-.3 .1zM148 104l2.9 1.5h-1.9zM149 105.5h1.9l-2.9 1.5zM148 104l1 1.5-1 1.5zM149.7 102.2l.3-.1 .1 .3zM150.2 101.7l-.1 .7-.1-.3zM150.2 101.7l-.2 .4-.3 .1zM47.1 132.2l.3 1.5h-.5z"/>
<path d="M46.9 139.3h.5l-.3 1.5zM51.4 121.7l1.3 .3-1.3 .2zM52.7 138.6l2.8 1.6h-2.8zM52.7 137.2l.7 1.4h-.7zM51.8 127.1l1.3-.2v.5zM53.4 136h2.1l-2.1 2.6zM52.7 137.2h.7v1.4zM55.5 136v4.2l-2.1-1.6zM55.5 122l1.3-.3v.5zM58.5 136l2.1 2.6-2.1 1.6zM58.5 140.2l2.1-1.6 .7 1.6zM58.5 136h2.1v2.6z"/>
<path d="M60.6 137.2l.7 1.4h-.7zM60.6 138.6h.7v1.6zM60.6 137.2h.7v1.4zM64 138.6l2.8 1.6h-2.8zM64 137.2h.7l-.7 1.4zM64.7 136h2.1l-2.1 2.6zM64.7 137.2v1.4h-.7zM66.8 136v4.2l-2.1-1.6zM69.8 136h2.1l-2.1 4.2zM69.8 140.2l2.1-1.6h.7zM71.9 136v2.6l-2.1 1.6zM71.9 137.2l.7 1.4h-.7z"/>
<path d="M69.8 140.2l2.8-1.6v1.6zM71.9 137.2h.7v1.4zM75 138.6l2.7 1.6h-2.7zM75 137.2h.7l-.7 1.4zM75.7 136l2 4.2-2-1.6zM75.7 137.2v1.4h-.7zM75.7 136h2v4.2zM80.8 136l2 2.6-2 1.6zM80.8 136h2v2.6zM82.8 137.2h.7l-.7 1.4zM80.8 140.2l2.7-1.6v1.6zM83.5 137.2v1.4h-.7z"/>
<path d="M86.1 138.6l2.7 1.6h-2.7zM86.1 137.2l.7 1.4h-.7zM86.8 136h2l-2 2.6zM86.1 137.2h.7v1.4zM88.8 136v4.2l-2-1.6zM91.9 136l2 2.6-2 1.6zM91.9 136h2v2.6zM93.9 137.2l.7 1.4h-.7zM94.2 126.9l1.4 .2-1.4 .3zM91.9 140.2l2.7-1.6v1.6zM93.9 137.2h.7v1.4zM100.9 132.2l.2 1.3h-.4z"/>
<path d="M100.7 138.8h.4l-.2 1.4zM122.7 121.5l1.4-.2v.5zM124.8 127.8l1.3-.2v.4zM141.2 127.6l1.3 .2-1.3 .2zM143.2 121.3l1.4 .2-1.4 .3zM148.3 138.7h.5l-.3 1.5zM52.7 140.2h2.8l-2.8 .6zM52.7 138.6h.7l2.1 1.6zM52.7 140.8l2.8-.6v.6zM58.5 140.2l2.8 .6h-2.8zM58.5 140.2h2.8v.6zM64 140.2h2.8l-2.8 .6z"/>
<path d="M64 138.6h.7l2.1 1.6zM64 140.8l2.8-.6v.6zM69.8 140.2l2.8 .6h-2.8zM69.8 140.2h2.8v.6zM75 140.2h2.7l-2.7 .6zM75 138.6h.7l2 1.6zM75 140.8l2.7-.6v.6zM80.8 140.2l2-1.6h.7zM80.8 140.2l2.7 .6h-2.7zM80.8 140.2h2.7v.6zM86.1 140.2h2.7l-2.7 .6zM86.1 138.6h.7l2 1.6z"/>
<path d="M86.1 140.8l2.7-.6v.6zM91.9 140.2l2-1.6h.7zM91.9 140.2h2.7v.6zM91.9 140.2l2.7 .6h-2.7zM121.2 144.4l1.5 .3-1.5 .2zM124.9 144.7l1.4-.3v.5zM148.5 140.8l.3 1.5h-.5z"/>
</g>
<path d="M115.9 100.2h4.4M126.3 100.2h4.5M136.7 100.2h4.6M147.2 100.2h4.5" fill="none" stroke="#000" stroke-width=".41"/>
<text font-size="5" x="105.7" y="50.6">P/N: KB847-B</text>
<g font-size="4.2">
<text x="142" y="39.7">PHOTOCOUPLER</text>
<text x="26.2" y="60.1">*PACKAGE DIMENSIONS (UNIT:mm)</text>
<text x="27" y="160.1">*Absolute Maximum Ratings (Ta=25°C)</text>
</g>
<text font-size="3.9" x="27.3" y="65.4">Lead Bending Type</text>
<g font-size="3.2">
<text x="62.2" y="169.5">Parameter</text>
<text x="116.1" y="169.3">Symbol</text>
<text x="137.8" y="169.3">Rating</text>
<text x="160.2" y="169.3">Unit</text>
</g>
<text font-size="3" x="87.3" y="69.2">TOLERANCE : ±0.5[±0.02] UNLESS OTHERWISE NOTED.</text>
<g font-size="2.8">
<text x="39.5" y="177.4">Forward current</text>
<text x="120.4" y="177.4">I</text>
<text x="141.1" y="177.4">50</text>
<text x="161.2" y="177.4">mA</text>
<text x="29.7" y="183.5">Input</text>
<text x="39.5" y="183.5">Reverse voltage</text>
<text x="120.1" y="183.5">V</text>
<text x="141.9" y="183.5">6</text>
<text x="162.3" y="183.5">V</text>
<text x="39.5" y="189.6">Power dissipation</text>
<text x="120.7" y="189.6">P</text>
<text x="141.1" y="189.6">70</text>
<text x="160.8" y="189.6">mW</text>
<text x="39.5" y="195.7">Collector-emitter voltage</text>
<text x="118.6" y="195.7">V</text>
<text x="141.1" y="195.7">35</text>
<text x="162.3" y="195.7">V</text>
<text x="39.5" y="201.9">Emitter-collector voltage</text>
<text x="118.6" y="201.9">V</text>
<text x="141.9" y="201.9">6</text>
<text x="162.3" y="201.9">V</text>
<text x="28.5" y="204.9">Output</text>
<text x="39.5" y="208">Collector current</text>
<text x="120.3" y="208">I</text>
<text x="141.1" y="208">50</text>
<text x="161.2" y="208">mA</text>
<text x="39.5" y="214.1">Collector power dissipation</text>
<text x="120" y="214.1">P</text>
<text x="140.4" y="214.1">150</text>
<text x="160.8" y="214.1">mW</text>
<text x="27.4" y="220.2">Total power dissipation</text>
<text x="119.2" y="220.2">Ptot</text>
<text x="140.3" y="220.2">200</text>
<text x="160.8" y="220.2">mW</text>
<text x="29.2" y="226.4">Isolation voltage</text>
<text x="119" y="226.4">Viso</text>
<text x="139.5" y="226.4">5000</text>
<text x="160.2" y="226.4">Vrms</text>
<text x="27.2" y="232.5">Operating temperature</text>
<text x="119" y="232.5">Topr</text>
<text x="136.7" y="232.5">-30~+100</text>
<text x="161.7" y="232.5">°C</text>
<text x="27.2" y="238.6">Storage temperature</text>
<text x="119.2" y="238.6">Tstg</text>
<text x="136.7" y="238.6">-55~+125</text>
<text x="161.7" y="238.6">°C</text>
<text x="29.2" y="244.7">Soldering temperature</text>
<text x="119.3" y="244.7">Tsol</text>
<text x="140.3" y="244.7">260</text>
<text x="161.7" y="244.7">°C</text>
<text x="30" y="253.7">40 to 60% RH,AC for 1 minute.</text>
<text x="30" y="259">For 10 seconds.</text>
<text x="20.9" y="285.6">APPROVED: J. Lu</text>
<text x="20.9" y="282.2">SPEC NO: DSAD1556</text>
<text x="71" y="282.2">REV NO: V.6</text>
<text x="71.4" y="285.6">CHECKED: Tracy Deng</text>
<text x="119.7" y="285.6">DRAWN: Y.W.WANG</text>
<text x="119.9" y="282.2">DATE: NOV/16/2005</text>
<text x="164.5" y="282.2">PAGE: 2 OF 9</text>
<text x="165.4" y="285.6">ERP: 1205000028</text>
</g>
<g font-size="1.8">
<text x="27" y="252.3">*1</text>
<text x="27" y="257.6">*2</text>
</g>
<g font-size="1.6">
<text x="121.8" y="178">F</text>
<text x="122" y="184.1">R</text>
<text x="120.5" y="196.3">C EO</text>
<text x="120.5" y="202.4">EC O</text>
<text x="121.6" y="208.5">C</text>
<text x="121.9" y="214.7">C</text>
<text x="27.4" y="225.4">*1</text>
<text x="27.4" y="243.8">*2</text>
</g>
</svg>
